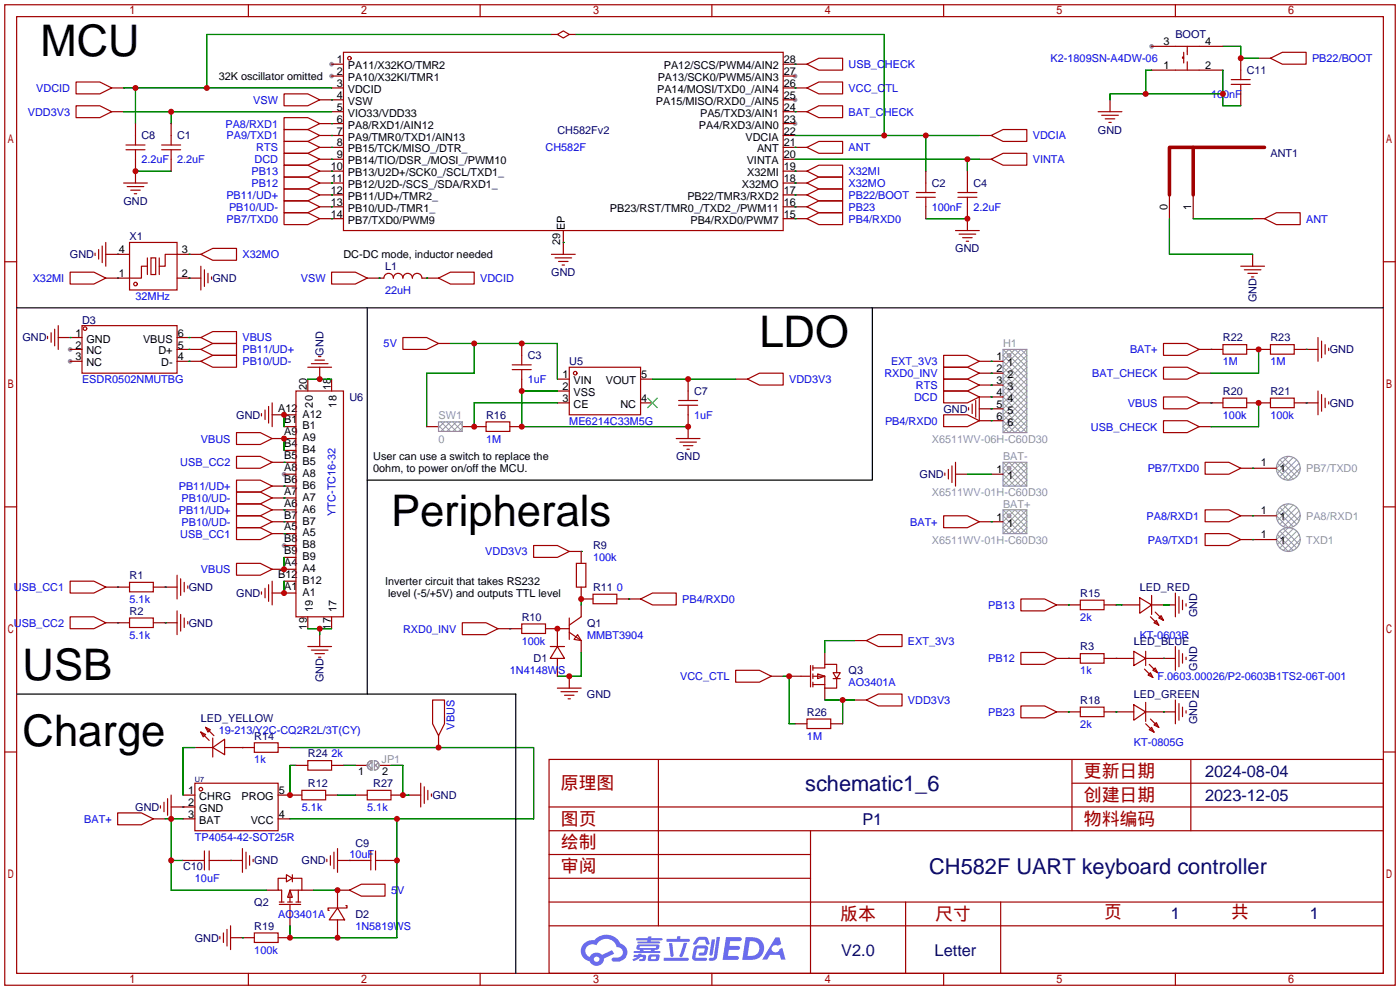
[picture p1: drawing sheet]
<svg xmlns="http://www.w3.org/2000/svg" width="299mm" height="212mm" viewBox="0 0 299 212" stroke-linecap="round" stroke-linejoin="round" font-family="sans-serif">
<g fill="#999">
<circle cx="169.9" cy="16.3" r=".51"/>
<circle cx="169.9" cy="21.3" r=".51"/>
<circle cx="169.9" cy="26.4" r=".51"/>
<circle cx="70.9" cy="16.3" r=".51"/>
<circle cx="70.9" cy="13.7" r=".51"/>
<circle cx="15" cy="74.7" r=".51"/>
<circle cx="15" cy="77.2" r=".51"/>
<circle cx="246.1" cy="9.9" r=".51"/>
<circle cx="60.7" cy="101.3" r=".51"/>
<circle cx="60.7" cy="116.6" r=".51"/>
</g>
<g fill="none" stroke="#a10000" stroke-width=".25">
<path d="M1 1h297.2v209.6h-297.2zM3.6 3.6h292.1v204.4h-292.1zM53.1 1v2.6M102.6 1v2.6M152.1 1v2.6M201.7 1v2.6M251.2 1v2.6M1 55.9h2.6M295.7 55.9h2.5M1 108.3h2.6M295.7 108.3h2.5M1 160.7h2.6"/>
<path d="M117.3 162.3h178.4v45.7h-178.4zM117.3 177.5h178.4M117.3 172.5h178.4M140.7 162.3v35.6M173.2 177.5v30.5M229.1 162.3v15.2M229.1 167.4h66.6M254.5 162.3v15.2M295.7 160.7h2.5M117.3 182.6h55.9M117.3 197.9h178.4M117.3 192.8h178.4"/>
<path d="M117.3 187.7h55.9M193.5 192.8v15.2M213.9 192.8v15.2M53.1 208v2.6M102.6 208v2.6M152.1 208v2.6M201.7 208v2.6M251.2 208v2.6"/>
</g>
<g fill="#5487ff">
<path d="M155.2 200.3h2.6a.48 .48 0 0 1 .7 .4 .48 .48 0 0 1-.6 .4h-1.8l-.2 1.1h1.9a.43 .43 0 0 1 .4 .4 .43 .43 0 0 1-.5 .4h-1.9l-.2 1.3h1.7a.45 .45 0 0 1 .5 .2 .45 .45 0 0 1-.1 .6h-3.3z"/>
<path d="M165.7 200.3h.9l.4 1.5-.8 .3a.84 .84 0 0 0-1.2 .3 .84 .84 0 0 0 .4 1.1 .84 .84 0 0 0 1.1-.4l.1-.2 .6-.3 .7 2.5h-1l-.2-1h-2.1l-.6 1h-1.1z"/>
<path d="M152.1 200.8h.7l-.5 3.1a.36 .36 0 0 1-.3 .3 .36 .36 0 0 1-.4-.3z"/>
<path d="M153.2 200.2h.7l-.6 4.3a1.13 1.13 0 0 1-1.8 .6l.2-.4h.7l.2-.2z"/>
<path d="M148.9 200.6l.6-.4h1a.77 .77 0 0 1 .9 .5l.3 1-.2 .2h-.5l-.3-.9-.2-.2-1 .1-.7 1-.6-.1-.1-.2z"/>
<path d="M148.4 202.4l.6-.3h1.7a.81 .81 0 0 1 .7 .5 .81 .81 0 0 1-.2 .8 .81 .81 0 0 1-.9 .8h-.7a.32 .32 0 0 1-.3-.3 .32 .32 0 0 1 .4-.3h.7l.2-.9-1.6 .1-.4 1.8 2.2 .1a.32 .32 0 0 1 .3 .4 .32 .32 0 0 1-.4 .2h-2.2l-.5-.3-.1-.5z"/>
<path d="M141.9 204.7h5a.33 .33 0 0 1 .3 .3 .33 .33 0 0 1-.3 .3h-4.9l-.2-.1z"/>
<path d="M146.1 201.5h.8l-.7 2a.98 .98 0 0 1-.7 1.1l-.3-.3z"/>
<path d="M143 201.6h.7l.3 2.5a.34 .34 0 0 1-.3 .4 .34 .34 0 0 1-.4-.3z"/>
<path d="M142.5 200.7h2.1l.3-.6h.6l-.1 .6h1.7a.32 .32 0 0 1 .4 .3 .32 .32 0 0 1-.4 .3h-4.5l-.2-.2z"/>
<path d="M135.5 204.1h.9l.1-.3h.6v.3h.8a.82 .82 0 0 1-.5 1.3h-.8v-.4l.7-.1 .1-.3a.68 .68 0 0 0-1 .4l-1.1 .4-.1-.4 .9-.5h-.7z"/>
<path d="M136 200.5h2.4l.1-.3h.7v.3h2.2l.2 .3-.2 .2h-2.3v.2h1.8l.2 .3-.2 .1h-4.5l-.1-.4h2l.1-.2h-2.3l-.1-.2z"/>
<path d="M159.4 200.3l-.8 4.9h1.7a2.5 2.5 0 0 0 3-2.5 2.5 2.5 0 0 0-3.1-2.4zM160.3 201.1a1.61 1.61 0 0 1 2 1.5 1.61 1.61 0 0 1-1.8 1.7h-.7z"/>
<path d="M136.2 202a.55 .55 0 0 0-.2 .8 .55 .55 0 0 0 .7 .2l.1 .3h-1.3v.3l5.4 .1 .3-.2-.2-.2h-1.2l.2-.3a.7 .7 0 0 0 .8-.3 .7 .7 0 0 0 0-.8l-4.2-.1zM136.8 202.3l3.3-.1 .1 .1-.2 .3h-3.2zM137.5 203h1.7l-.2 .3h-1.4z"/>
<path d="M138.6 204.2a1.05 1.05 0 0 0 0 1.2 2.91 2.91 0 0 0 2.2-.2 .98 .98 0 0 0 0-1.2h-1.6zM139.2 204.5l.9-.1 .1 .4-.2 .2-.8-.1z"/>
<path d="M124.9 201.6a2.23 2.23 0 0 0-.7 2.3 2.23 2.23 0 0 0 1.8 1.6 1.58 1.58 0 0 0 1.8 .9 1.58 1.58 0 0 0 1.3-1.5l2.2-1.1-.5-.7-2.1 1a1.65 1.65 0 0 0-2.7 .4 1.45 1.45 0 0 1-.8-1.9 1.45 1.45 0 0 1 2-.7l.3 .1a2.3 2.3 0 0 1 2.3-1.3 2.3 2.3 0 0 1 2 1.7 1.12 1.12 0 0 1 1.3 1 1.12 1.12 0 0 1-1.1 1.2h-.7a.45 .45 0 0 0-.6 .4 .45 .45 0 0 0 .5 .5 2.21 2.21 0 0 0 2.2-.5 2.21 2.21 0 0 0 .5-2.3 2.13 2.13 0 0 0-1.3-1.1 3.3 3.3 0 0 0-5.6-.7l-1.1 .1zM127 205a.57 .57 0 0 1 1.1 0 .57 .57 0 0 1-1.1 0z"/>
</g>
<g fill="none" stroke="#a10000" stroke-width=".25">
<path d="M16.3 17.5h5l2.6 1.3-2.6 1.3h-5zM73.4 11.2h94v38.1h-94zM119.1 7.4l1.3-.8 1.3 .8-1.3 .7zM172.5 18.8l2.5-1.3h5.1v2.6h-5.1zM172.5 13.7l2.5-1.3h5.1v2.6h-5.1zM251.2 9.9h5.1M251.2 15h5.1M253 12.2h-.3v.2h.3M253 11.2v2.3M253.7 9.9v1.8M253.7 13.2v1.8M263.1 18h4.1"/>
<path d="M263.1 17h4.1M265.2 15v2M265.2 18v2.1M271.5 12.4l2.6-1.2h5v2.5h-5zM16.3 22.6h5l2.6 1.3-2.6 1.2h-5zM26.4 39.1h5.1M26.9 32h4.1M26.9 31h4.1M27.2 39.9h3.5M29 29v2M29 32v2M34.5 32h4.1"/>
<path d="M34.5 31h4.1M36.6 29v2M36.6 32v2M60.7 25.1h5.1l2.5 1.3-2.5 1.3h-5.1zM60.7 20.1h5.1l2.5 1.2-2.5 1.3h-5.1zM60.7 27.7h5.1l2.5 1.3-2.5 1.2h-5.1zM60.7 35.3h5.1l2.5 1.3-2.5 1.2h-5.1zM60.7 37.8h5.1l2.5 1.3-2.5 1.3h-5.1zM60.7 32.8h5.1l2.5 1.2-2.5 1.3h-5.1zM60.7 30.2h5.1l2.5 1.3-2.5 1.3h-5.1zM172.5 31.5l2.5-1.3h5.1v2.6h-5.1zM172.5 23.9l2.5-1.3h5.1v2.5h-5.1z"/>
<path d="M172.5 36.6l2.5-1.3h5.1v2.5h-5.1zM172.5 39.1l2.5-1.3h5.1v2.6h-5.1zM197.9 39.1v2M206.8 39.1v2M211.8 29l2.6-1.3h5.1v2.5h-5.1zM211.8 34l2.6-1.2h5.1v2.5h-5.1zM234.7 23.9h5.1M235.5 24.6h3.5M236.2 25.4h2.1M237 26.2h.5M15 58.2h5.1l2.5 1.2-2.5 1.3h-5.1zM20.3 54.1v.5"/>
<path d="M21.1 53.3v2.1M21.8 52.6v3.5M22.6 51.8v5.1M27.7 51.8h10.1v10.2h-10.1zM27.9 40.6h2.1M28.7 41.4h.5M31.5 56.9h-1.3v2.5h-2.5M31.5 55.1v3.6M32.3 55.1h1v3.6h-1zM34 55.1v3.6M37.8 54.4h-2.5v2.5h-1.3M42.9 54.4l2.6-1.3h5v2.5h-5z"/>
<path d="M42.9 56.9v5.1M43.7 57.7v3.5M44.4 58.4v2.1M45.2 59.2v.5M60.7 40.4h5.1l2.5 1.3-2.5 1.2h-5.1zM60.7 42.9h5.1l2.5 1.3-2.5 1.3h-5.1zM60.7 45.5h5.1l2.5 1.2-2.5 1.3h-5.1zM70.9 58.2h5l2.6 1.2-2.6 1.3h-5zM82 59.4a1.02 1.02 0 0 1 1.1-1 1.02 1.02 0 0 1 1 1 1.02 1.02 0 0 1 1-1 1.02 1.02 0 0 1 1 1 1.02 1.02 0 0 1 1-1 1.02 1.02 0 0 1 1 1 1.02 1.02 0 0 1 1.1-1 1.02 1.02 0 0 1 1 1M93.7 59.4l2.6-1.2h5v2.5h-5zM117.9 54.4h5M118.6 55.1h3.6"/>
<path d="M119.4 55.9h2M120.1 56.6h.5M172.5 46.7l2.5-1.2h5.1v2.5h-5.1zM172.5 41.7l2.5-1.3h5.1v2.5h-5.1zM172.5 44.2l2.5-1.3h5.1v2.6h-5.1zM195.8 42.2h4.1M195.8 41.1h4.1M197.9 42.2v2M204.2 49.3h5.1M204.7 42.2h4.1M204.7 41.1h4.1M205 50h3.5"/>
<path d="M205.7 50.8h2.1M206.5 51.6h.5M206.8 42.2v2M265.2 56.9h5.1M265.9 57.7h3.6M266.7 58.4h2M267.5 59.2h.5M270.3 46.7l2.5-1.2h5.1v2.5h-5.1zM10.2 71.9v.5M10.9 71.1v2.1M11.7 70.4v3.5M12.4 69.6v5.1"/>
<path d="M17.5 69.6h20.3v10.2h-20.3zM42.9 72.1l2.6-1.2h5v2.5h-5zM42.9 74.7l2.6-1.3h5v2.5h-5zM42.9 77.2l2.6-1.3h5v2.6h-5zM65.8 78.5h5.1M66.5 77.7h3.6M67.3 77h2M68.1 76.2h.5M86.1 72.1h5.1l2.5 1.3-2.5 1.3h-5.1zM109.5 79h4M109.5 78h4M111.5 75.9v2.1"/>
<path d="M111.5 79v2M121.7 78.5h15.2v10.1h-15.2zM201.7 78.5h5.1l2.5 1.3-2.5 1.2h-5.1zM201.7 75.9h5.1l2.5 1.3-2.5 1.3h-5.1zM248.7 73.4h5l2.6 1.3-2.6 1.2h-5zM248.7 78.5h5l2.6 1.3-2.6 1.2h-5zM261.4 73.7h5v2h-5zM271.5 73.7h5.1v2h-5.1zM281.7 72.1v5.1M282.4 72.9v3.6M283.2 73.7v2M284 74.4v.5"/>
<path d="M50.5 97.5h5.1l2.6 1.3-2.6 1.3h-5.1zM50.5 92.5h5.1l2.6 1.2-2.6 1.3h-5.1zM55.9 88.4v.5M56.6 87.6v2.1M57.4 86.9v3.5M58.2 86.1v5.1M63.2 83.6h10.2v48.2h-10.2zM103.9 90.2h5.1v2h-5.1zM144.5 93.7h5.1M145 86.6h4.1M145 85.6h4.1M145.3 94.5h3.5"/>
<path d="M146 95.2h2.1M146.8 96h.5M147.1 83.6v2M147.1 86.6v2M159.8 81l2.5-1.2h5.1v2.5h-5.1zM201.7 81h5.1l2.5 1.3-2.5 1.3h-5.1zM201.7 83.6h5.1l2.5 1.2-2.5 1.3h-5.1zM201.7 88.6h5.1l2.5 1.3-2.5 1.3h-5.1zM203.5 99.6v3.5M204.2 98.8v5.1M207 87.1v.5M207.8 86.4v2"/>
<path d="M208.5 85.6v3.6M209.3 84.8v5.1M248.7 84.8h5l2.6 1.3-2.6 1.3h-5zM248.7 89.9h5l2.6 1.3-2.6 1.3h-5zM257.6 98.8h5l2.6 1.3-2.6 1.2h-5zM261.4 85.1h5v2h-5zM271.5 85.1h5.1v2h-5.1zM281.7 83.6v5M282.4 84.3v3.6M283.2 85.1v2M284 85.9v.5M50.5 112.8h5.1l2.6 1.2-2.6 1.3h-5.1z"/>
<path d="M50.5 107.7h5.1l2.6 1.3-2.6 1.2h-5.1zM50.5 102.6h5.1l2.6 1.3-2.6 1.3h-5.1zM50.5 105.2h5.1l2.6 1.2-2.6 1.3h-5.1zM50.5 110.2h5.1l2.6 1.3-2.6 1.3h-5.1zM114 116.6h5.1l2.6 1.3-2.6 1.2h-5.1zM201.7 110.2h5.1l2.5 1.3-2.5 1.3h-5.1zM201.9 101.1v.5M202.7 100.3v2.1M257.6 109h5l2.6 1.2-2.6 1.3h-5zM257.6 114h5l2.6 1.3-2.6 1.3h-5zM15 124.2h5.1l2.5 1.3-2.5 1.2h-5.1zM15 131.8h5.1l2.5 1.3-2.5 1.3h-5.1z"/>
<path d="M27.7 124.5h5.1v2h-5.1zM27.7 132.1h5.1v2h-5.1zM37.8 122.9v5.1M37.8 130.6v5M38.6 123.7v3.6M38.6 131.3v3.6M39.4 124.5v2M39.4 132.1v2M40.1 125.2v.5M40.1 132.8v.6M50.5 120.4h5.1l2.6 1.3-2.6 1.2h-5.1zM55.9 126.5v.5"/>
<path d="M56.6 125.7v2.1M57.4 125v3.5M58.2 124.2v5.1M65.8 138.2h5.1M66.5 138.9h3.6M67.3 139.7h2M98.8 133.1h5.1l2.5 1.3-2.5 1.2h-5.1zM111.5 133.4h5.1v2h-5.1zM117.6 138.2h3M119.1 138.2l1.5 2.5h-3zM121.7 135.1l2.5 1.8M121.7 132.1v4.6"/>
<path d="M123.2 120.4h2v5.1h-2zM123.4 135.6l.8 1.3-1.5-.2zM124.2 131.8l-2.5 1.8M126.7 127h5.1v2h-5.1zM136.9 128l2.5-1.3h5.1v2.6h-5.1zM185.2 136.9l2.5-1.3h5.1v2.6h-5.1zM218.2 139.4h5.1l2.5 1.3-2.5 1.3h-5.1zM218.2 128h5.1l2.5 1.3-2.5 1.3h-5.1zM230.9 128.3h5.1v2h-5.1zM230.9 139.7h5.1v2h-5.1zM242.3 139.2l2.6 1.5-2.6 1.5zM243.6 127.8l2.5 1.5-2.5 1.8z"/>
<path d="M244.9 139.2v3M245.9 131.8l1.7 1.8M246.1 127.3v4M246.6 133.1l.5-.5 .5 1zM246.9 130.8l1.8 1.8M247.6 132.1l.6-.5 .5 1zM251.2 126.7v5.1M251.2 138.2v5.1M252 127.5v3.6M252 138.9v3.6M252.7 128.3v2M252.7 139.7v2"/>
<path d="M253.5 129v.5M42.9 156.5l1 .5-.5 .5zM42.9 156.5l1.8 1.7M43.9 155.4l1.1 .6-.6 .5zM43.9 155.4l1.8 1.8M45.5 159.8l2.5-1.8v3.3zM45.5 157.7v4.1M54.4 158.8h5v2h-5zM68.1 140.5h.5M92.5 149.6h2.5v5.1l-1.3 2.5-1.2-2.5zM119.1 147.1h5.1M119.9 147.8h3.5"/>
<path d="M120.6 148.6h2.1M121.4 149.4h.5M157.2 143.3h5.1l2.5 1.2-2.5 1.3h-5.1zM171.2 144.5h2M172.5 153.7h5v2h-5zM173.2 142.2v4.6M173.7 144.5h2.6v2.6h2.5v-2.1M173.7 142.7h2.6v-.7h2.5v1.8M173.7 146.3h2.6M173.7 142.2v1.1M173.7 144v1M173.7 145.8v1"/>
<path d="M174.8 144l1.5 .5-1.5 .5zM178.1 143.8h1.5l-.8 1.2zM178.1 145h1.5M185.2 149.6l2.5-1.3h5.1v2.6h-5.1zM218.2 150.9h5.1l2.5 1.2-2.5 1.3h-5.1zM230.9 151.1h5.1v2.1h-5.1zM242.3 150.6l2.6 1.5-2.6 1.8zM244.6 143l1.8 1.8M244.9 154.7l1.7 1.8M244.9 150.1v4.1M245.4 144.3l.5-.5 .5 1zM245.6 142l1.8 1.8"/>
<path d="M245.9 153.7l1.7 1.7M246.1 155.4l.5 1.1-1-.5zM246.4 143.3l.5-.6 .5 1.1zM247.1 154.4l.5 1-1-.5zM251.2 149.6v5.1M252 150.4v3.5M252.7 151.1v2.1M253.5 140.5v.5M253.5 151.9v.5M25.1 173.7h5.1l2.6 1.3-2.6 1.3h-5.1zM34.3 172.2v.5M35.1 171.5v2"/>
<path d="M35.8 170.7v3.5M36.6 169.9v5.1M41.7 167.4h17.7v10.1h-17.7zM64.5 168.9h5.1v2h-5.1zM65.8 162.6h5.1v2h-5.1zM78.5 168.9h5.1v2h-5.1zM89.9 167.4v5.1M90.7 168.1v3.6M91.4 168.9v2M92.2 169.7v.5M41.7 183.9h2M43.7 181.9v4"/>
<path d="M44.7 183.9h2M44.7 181.9v4M47.8 199.4v2M48.5 198.6v3.6M49.3 197.9v5M51.8 181.4v5M52.6 182.1v3.6M53.3 182.9v2M54.1 183.6v.6M54.4 199.4h5v2h-5zM59.7 193.3h4.6M59.7 192.8h1"/>
<path d="M61.2 186.9l1.3 .8-1.3 .8zM61.2 187.7h-1.8v2.5h.8v2.6M61.5 192.8h1M62 190.2l.5 1.6h-1zM62 193.3v2M62.5 187.7h2v2.5h-2.5v2.6M62.5 186.9v1.6M63.2 192.8h1.1M63.8 190.2v2.6M69.8 183.6v.6M70.6 182.9v2M71.4 182.1v3.6"/>
<path d="M72.1 194.1l1.6 2.5h-3.3zM72.1 181.4v5M73.9 193.5h.3v.6h-4.1v.5h.3M74.7 190.2l2.5-1.2h5.1v2.5h-5.1zM77.2 183.9h2M79.2 181.9v4M80.3 183.9h2M80.3 181.9v4M47 200.2v.5"/>
<circle cx="74.7" cy="12.4" r=".38"/>
<circle cx="18.2" cy="70.2" r=".38"/>
<circle cx="29" cy="60.7" r=".38"/>
<circle cx="122.9" cy="79.8" r=".38"/>
<circle cx="42.9" cy="168.7" r=".38"/>
</g>
<g fill="none" stroke="#870000" stroke-width=".25">
<path d="M23.9 18.8h2.5M70.9 13.7h2.5M70.9 16.3h2.5M70.9 18.8h2.5M117.9 7.4h1.2M121.7 7.4h1.2M167.4 13.7h5.1M167.4 16.3h2.5M167.4 18.8h5.1M246.1 15h5.1M246.1 9.9h5.1M256.3 15h5.1"/>
<path d="M256.3 9.9h5.1M265.2 12.4v2.6M269 12.4h2.5M23.9 23.9h2.5M29 26.4v2.6M29 34v5.1M36.6 26.4v2.6M36.6 34v2.6M68.3 21.3h5.1M68.3 26.4h5.1M68.3 29h5.1M68.3 31.5h5.1"/>
<path d="M68.3 34h5.1M68.3 36.6h5.1M68.3 39.1h5.1M70.9 23.9h2.5M167.4 21.3h2.5M167.4 23.9h5.1M167.4 26.4h2.5M167.4 29h2.5M167.4 31.5h5.1M167.4 34h2.5M167.4 36.6h5.1M167.4 39.1h5.1"/>
<path d="M197.9 36.6v2.5M206.8 36.6v2.5M209.3 29h2.5M209.3 34h2.5M237.2 21.3v2.6M265.2 20.1v2.5M22.6 59.4h5.1M22.6 54.4h5.1M37.8 59.4h5.1M37.8 54.4h5.1M68.3 41.7h5.1M68.3 44.2h5.1"/>
<path d="M68.3 46.7h5.1M78.5 59.4h3.5M90.2 59.4h3.5M120.4 49.3v5.1M167.4 41.7h5.1M167.4 44.2h5.1M167.4 46.7h5.1M197.9 44.2v2.5M206.8 44.2v5.1M249.9 41.7v5M255 41.7v5M267.7 46.7h2.6"/>
<path d="M267.7 54.4v2.5M12.4 72.1h5.1M15 77.2h2.5M15 74.7h2.5M37.8 77.2h5.1M37.8 74.7h5.1M37.8 72.1h5.1M68.3 78.5v2.5M93.7 73.4h2.6M111.5 73.4v2.5M209.3 79.8h5.1M209.3 77.2h5.1"/>
<path d="M256.3 79.8h2.5M256.3 74.7h5.1M266.4 74.7h5.1M276.6 74.7h5.1M58.2 98.8h5M58.2 93.7h5M58.2 88.6h5M60.7 91.2h2.5M60.7 96.3h2.5M65.8 81v2.6M70.9 81v2.6M91.2 91.2h2.5"/>
<path d="M98.8 91.2h5.1M109 91.2h2.5M111.5 81v2.6M119.1 81h2.6M119.1 83.6h2.6M119.1 86.1h2.6M136.9 81h2.5M136.9 86.1h2.5M147.1 81v2.6M147.1 88.6v5.1M157.2 81h2.6M209.3 82.3h5.1"/>
<path d="M209.3 84.8h5.1M209.3 89.9h5.1M209.3 87.4h5.1M256.3 86.1h5.1M256.3 91.2h2.5M266.4 86.1h5.1M276.6 86.1h5.1M58.2 111.5h5M58.2 114h5M58.2 109h5M58.2 103.9h5M58.2 106.4h5"/>
<path d="M60.7 101.3h2.5M60.7 119.1h2.5M60.7 116.6h2.5M121.7 117.9h2.5v2.5M204.2 101.3h2.6M209.3 111.5h5.1M211.8 101.3h2.6M265.2 110.2h7.6M265.2 115.3h7.6M265.2 100.1h7.6M22.6 125.5h5.1M22.6 133.1h5.1"/>
<path d="M32.8 125.5h5M32.8 133.1h5M58.2 121.7h5M58.2 126.7h5M60.7 124.2h2.5M65.8 131.8v2.6M68.3 135.6v2.6M70.9 131.8v2.6M106.4 134.4h5.1M116.6 134.4h5.1M119.1 134.4v3.8M124.2 125.5v2.5h2.5"/>
<path d="M124.2 129.3v2.5M124.2 136.9v2.5M131.8 128h5.1M176.3 139.4v2.6M182.6 136.9h2.6M225.8 129.3h5.1M236 129.3h2.5M239.8 129.3h3.8M246.1 129.3h5.1M41.7 159.8h3.8M48 159.8h6.4M59.4 159.8h2.6"/>
<path d="M93.7 157.2v2.6M119.1 140.7v3.8M121.7 144.5v2.6M164.8 144.5h2.6M168.7 144.5h2.5M169.9 154.7h2.6M176.3 147.1v2.5M177.5 154.7h2.6M182.6 149.6h2.6M225.8 140.7h5.1M225.8 152.1h5.1M236 140.7h6.3"/>
<path d="M236 152.1h6.3M244.9 140.7h6.3M244.9 152.1h6.3M32.8 175h2.5M36.6 172.5h5.1M39.1 175h2.6M39.1 169.9h2.6M59.4 175h2.6M59.4 169.9h5.1M63.2 163.6h2.6M69.6 169.9h2.5M70.9 163.6h2.5"/>
<path d="M75.9 169.9h2.6M75.9 163.6h2.6M81 163.6h2.6M83.6 169.9h2.5M87.4 169.9h2.5M39.1 183.9h2.6M46.7 183.9h5.1M56.9 190.2h2.5M62 195.3v2.6M64.5 190.2h2.6M72.1 196.6v3.8M72.1 183.9h5.1"/>
<path d="M74.7 190.2h-2.6v3.9M82.3 183.9h2.5M49.3 200.4h5.1M59.4 200.4h2.6"/>
</g>
<g fill="none" stroke="#008700" stroke-width=".25">
<path d="M26.4 18.8h44.5M29 18.8v7.6M117.9 7.4h-73.7v11.4M122.9 7.4h66.1v21.6M169.9 18.8h.1M169.9 13.7h.1M246.1 15h-1.2v5.1M261.4 9.9h3.8v2.5h3.8M261.4 15v7.6h3.8M26.4 23.9h44.5M29 36.6h7.6M36.6 23.9v2.5"/>
<path d="M70.9 26.4h.1M70.9 21.3h.1M70.9 29h.1M70.9 36.6h.1M70.9 39.1h.1M70.9 34h.1M70.9 31.5h.1M169.9 31.5h.1M169.9 36.6h.1M169.9 39.1h.1M169.9 23.9h.1M169.9 34h39.4"/>
<path d="M169.9 29h39.4M197.9 29v7.6M206.8 34v2.6M261.4 20.1h-24.2v1.2M25.1 59.4h.1M25.1 54.4h.1M40.4 54.4h.1M40.4 59.4h.1M70.9 41.7h.1M70.9 44.2h.1M70.9 46.7h.1M81 59.4h.1"/>
<path d="M91.2 59.4h.1M120.4 51.8h.1M169.9 46.7h.1M169.9 41.7h.1M169.9 44.2h.1M197.9 46.7h8.9M249.9 46.7v7.7h17.8M255 46.7h12.7M15 72.1h.1M40.4 72.1h.1M40.4 74.7h.1M40.4 77.2h.1"/>
<path d="M96.3 73.4h22.8v7.6M101.3 73.4v6.4h-10.1v11.4M211.8 79.8h.1M211.8 77.2h.1M258.8 74.7h.1M269 74.7v5.1h-10.2M279.1 74.7h.1M60.7 98.8h.1M60.7 88.6v2.6M60.7 93.7v2.6M65.8 81h5.1M119.1 86.1h-17.8v5.1"/>
<path d="M119.1 83.6h-7.6v7.6h35.6M139.4 81h17.8M211.8 82.3h.1M211.8 84.8h.1M211.8 89.9h.1M211.8 87.4h.1M258.8 86.1h.1M269 86.1v5.1h-10.2M279.1 86.1h.1M60.7 103.9h.1M60.7 111.5h.1M60.7 106.4h.1"/>
<path d="M60.7 109h.1M60.7 114h.1M60.7 119.1v2.6M124.2 117.9h.1M206.8 101.3h5M211.8 111.5h.1M267.7 115.3h.1M267.7 110.2h.1M267.7 100.1h.1M25.1 125.5h.1M25.1 133.1h.1M35.3 133.1h.1"/>
<path d="M35.3 125.5h.1M60.7 124.2v2.5M65.8 134.4h5.1M68.3 134.4v1.2M109 134.4h.1M119.1 134.4h.1M124.2 128v1.3M124.2 139.4v5.1h-5.1M134.4 128h.1M182.6 136.9h-6.3v2.5M228.3 129.3h.1M238.5 129.3h1.3"/>
<path d="M248.7 129.3h1.2M41.7 159.8h-2.6v10.1M51.8 159.8h.1M62 159.8h52v15.2h-52M167.4 144.5h1.3v10.2h1.2M176.3 149.6h6.3M180.1 149.6v5.1M228.3 140.7h.1M228.3 152.1h.1M238.5 140.7h.1M238.5 152.1h.1M248.7 140.7h.1"/>
<path d="M248.7 152.1h.1M35.3 175h3.8M36.6 175v15.2h20.3M39.1 172.5h.1M63.2 163.6h-1.2v6.3M72.1 169.9h3.8M73.4 163.6h2.5M83.6 163.6h2.5v6.3h1.3M84.8 175v25.4h-22.8v-2.5M36.6 183.9h2.5M49.3 183.9h.1M67.1 190.2h5"/>
<path d="M74.7 183.9h.1M51.8 200.4h.1"/>
</g>
<path d="M255 31.5v10.2M270.3 31.5h-20.4v10.2" fill="none" stroke="#a10000" stroke-width=".76"/>
<path d="M138.4 85.1l2.1 2M140.5 85.1l-2.1 2" fill="none" stroke="#3c3" stroke-width=".25"/>
<g fill="none" stroke="#999" stroke-width=".21">
<path d="M214.4 75.9l1.2-1.2 3.9 3.8-5.1 5.1 5.1 5-3.9 3.9-1.2-1.3 5.1-5.1-5.1-5.1 5.1-5.1-1.3-1.2-3.8 3.8 5.1 5.1-5.1 5 3.8 3.9 1.3-1.3-5.1-5.1 5.1-5.1zM214.4 74.7l5.1 5.1-5.1 5 5.1 5.1-2.6 2.6-2.5-2.6 5.1-5.1-5.1-5 5.1-5.1M215.8 75.6l.2 .2M216 76.1l-.2 .2M93.7 90.9l1.3 1.3M94.2 90.2l2.1 2M95 90.2l-1.3 1.2M95.5 90.2l2 2M96.3 90.2l-2.1 2M96.8 90.2l2 2M97.5 90.2l-2 2M98 90.2l.8 .7"/>
<path d="M98.8 90.2l-2 2M98.8 91.4l-.8 .8M214.4 98.8l5.1 5.1M214.4 92.5l5.1-5.1-5.1-5.1 5.1-5.1-2.6-2.5-2.5 2.5 5.1 5.1-5.1 5.1 5.1 5.1M215.8 99.7l.2 .2M219.5 98.8l-5.1 5.1M273 99l3.4 3.4M273.5 98.3l3.6 3.6M274.3 97.8l3.4 3.3M275.3 97.5l-2.5 2.6 2.5 2.5 2.6-2.5M276.4 97.8l-3.4 3.3M277.1 98.3l-3.6 3.6"/>
<path d="M277.7 99l-3.4 3.4M214.4 100.1l1.2-1.3 3.9 3.8-1.3 1.3zM214.4 101.3l2.5-2.5 2.6 2.5-2.6 2.6zM214.4 102.6l3.8-3.8 1.3 1.3-3.9 3.8zM214.4 110.2l1.2-1.2 3.9 3.8-1.3 1.2zM214.4 111.5l2.5-2.5 2.6 2.5-2.6 2.5zM214.4 109l5.1 5M215.8 109.9l.2 .2M216 100.2l-.2 .2M216 110.4l-.2 .2M218.2 109l1.3 1.2-3.9 3.8-1.2-1.2zM219.5 109l-5.1 5"/>
<path d="M273 114.3l3.4 3.3M273 109.2l3.4 3.4M273.5 113.5l3.6 3.6M273.5 108.4l3.6 3.6M274.3 113l3.4 3.4M274.3 107.9l3.4 3.4M275.3 107.7l-2.5 2.5 2.5 2.6M276.4 113l-3.4 3.4M276.4 107.9l-3.4 3.4M277.1 113.5l-3.6 3.6M277.1 108.4l-3.6 3.6M277.7 114.3l-3.4 3.3"/>
<path d="M277.7 109.2l-3.4 3.4M277.9 110.2l-5.1 5.1 2.5 2.6 2.6-2.6M78.5 163.3l1 1M79.1 162.6l.4 .5M79.5 162.8l-1 1M79.5 164.1l-.4 .4M80 163.3l.8 .9M80.8 163l-.8 .8"/>
</g>
<g fill="none" stroke="#999" stroke-width=".25">
<path d="M214.4 74.7h5.1v17.8h-5.1zM93.7 90.2h5.1v2h-5.1zM214.4 98.8h5.1v5.1h-5.1zM214.4 109h5.1v5h-5.1zM78.8 162.9l.7-.3v2a1.02 1.02 0 0 1-.9-.6 1.02 1.02 0 0 1 .2-1.1zM80 162.6a1.02 1.02 0 0 1 1 1 1.02 1.02 0 0 1-1 1z"/>
<circle cx="215.6" cy="75.9" r=".38"/>
<circle cx="215.6" cy="100.1" r=".38"/>
<circle cx="215.6" cy="110.2" r=".38"/>
<circle cx="275.3" cy="110.2" r="2.54"/>
<circle cx="275.3" cy="100.1" r="2.54"/>
<circle cx="275.3" cy="115.3" r="2.54"/>
</g>
<path d="M3.6 65.8h292.1M78.5 65.8v82.5M186.4 65.8v36.8h-107.9M3.6 148.3h106.6v59.7" fill="none" stroke="#000" stroke-width=".25"/>
<g fill="#c00">
<circle cx="206.8" cy="34" r=".63"/>
<circle cx="36.6" cy="23.9" r=".63"/>
<circle cx="206.8" cy="46.7" r=".63"/>
<circle cx="29" cy="36.6" r=".63"/>
<circle cx="197.9" cy="29" r=".63"/>
<circle cx="189" cy="29" r=".63"/>
<circle cx="29" cy="18.8" r=".63"/>
<circle cx="44.2" cy="18.8" r=".63"/>
<circle cx="147.1" cy="81" r=".63"/>
<circle cx="111.5" cy="73.4" r=".63"/>
<circle cx="101.3" cy="73.4" r=".63"/>
<circle cx="111.5" cy="83.6" r=".63"/>
<circle cx="111.5" cy="91.2" r=".63"/>
<circle cx="147.1" cy="91.2" r=".63"/>
<circle cx="124.2" cy="128" r=".63"/>
<circle cx="121.7" cy="144.5" r=".63"/>
<circle cx="119.1" cy="134.4" r=".63"/>
<circle cx="93.7" cy="159.8" r=".63"/>
<circle cx="84.8" cy="175" r=".63"/>
<circle cx="84.8" cy="183.9" r=".63"/>
<circle cx="72.1" cy="200.4" r=".63"/>
<circle cx="62" cy="200.4" r=".63"/>
<circle cx="36.6" cy="175" r=".63"/>
<circle cx="36.6" cy="183.9" r=".63"/>
<circle cx="72.1" cy="190.2" r=".63"/>
<circle cx="101.3" cy="91.2" r=".63"/>
<circle cx="269" cy="86.1" r=".63"/>
<circle cx="269" cy="74.7" r=".63"/>
<circle cx="62" cy="169.9" r=".63"/>
<circle cx="265.2" cy="12.4" r=".63"/>
<circle cx="261.4" cy="20.1" r=".63"/>
<circle cx="244.9" cy="20.1" r=".63"/>
<circle cx="168.7" cy="144.5" r=".63"/>
<circle cx="180.1" cy="149.6" r=".63"/>
<circle cx="60.7" cy="93.7" r=".63"/>
<circle cx="60.7" cy="121.7" r=".63"/>
<circle cx="60.7" cy="126.7" r=".63"/>
<circle cx="60.7" cy="88.6" r=".63"/>
<circle cx="68.3" cy="134.4" r=".63"/>
<circle cx="68.3" cy="81" r=".63"/>
<circle cx="86.1" cy="169.9" r=".63"/>
</g>
<g font-size="9.3">
<text x="8.6" y="12">MCU</text>
<text x="162.3" y="74.3">LDO</text>
<text x="83.6" y="112.4">Peripherals</text>
<text x="4.8" y="145.4">USB</text>
<text x="4.8" y="159.3">Charge</text>
</g>
<g font-size="4.7" fill="#000080">
<text x="172.1" y="169.1">schematic1_6</text>
<text x="198.6" y="186.9">CH582F UART keyboard controller</text>
</g>
<g font-size="3.8" fill="#a00000">
<text x="231.6" y="166.1">更新日期</text>
<text x="119.9" y="168.6">原理图</text>
<text x="231.6" y="171.1">创建日期</text>
<text x="119.9" y="176.2">图页</text>
<text x="231.6" y="176.2">物料编码</text>
<text x="119.9" y="181.3">绘制</text>
<text x="119.9" y="186.4">审阅</text>
<text x="179.6" y="196.5">版本</text>
<text x="199.9" y="196.5">尺寸</text>
<text x="236" y="196.3">页</text>
<text x="263.1" y="196.3">共</text>
</g>
<g font-size="3.5" fill="#000080">
<text x="257.6" y="166.1">2024-08-04</text>
<text x="257.6" y="171.2">2023-12-05</text>
<text x="184.3" y="176.3">P1</text>
<text x="250.2" y="196.3">1</text>
<text x="280" y="196.3">1</text>
<text x="179.8" y="204.2">V2.0</text>
<text x="199.7" y="204.2">Letter</text>
</g>
<g font-size="2.3">
<text x="248.6" y="9.7">3</text>
<text x="257.6" y="9.7">4</text>
<text x="46.7" y="17.1">32K oscillator omitted</text>
<text x="72" y="16.1">2</text>
<text x="72" y="13.5">1</text>
<text x="74.3" y="17.3">PA10/X32KI/TMR1</text>
<text x="74.3" y="14.8">PA11/X32KO/TMR2</text>
<text x="140.6" y="17.3">PA13/SCK0/PWM5/AIN3</text>
<text x="141.9" y="14.8">PA12/SCS/PWM4/AIN2</text>
<text x="167.5" y="13.5">28</text>
<text x="167.5" y="16.1">27</text>
<text x="248.6" y="14.8">1</text>
<text x="257.6" y="14.8">2</text>
<text x="72" y="23.7">5</text>
<text x="72" y="21.1">4</text>
<text x="72" y="18.6">3</text>
<text x="74.3" y="22.4">VSW</text>
<text x="74.3" y="19.9">VDCID</text>
<text x="140.2" y="22.4">PA15/MISO/RXD0_/AIN5</text>
<text x="140.4" y="19.9">PA14/MOSI/TXD0_/AIN4</text>
<text x="167.5" y="18.6">26</text>
<text x="167.5" y="21.1">25</text>
<text x="167.5" y="23.7">24</text>
<text x="72" y="28.8">7</text>
<text x="72" y="26.2">6</text>
<text x="74.3" y="27.5">PA8/RXD1/AIN12</text>
<text x="74.3" y="25">VIO33/VDD33</text>
<text x="149.4" y="27.5">PA4/RXD3/AIN0</text>
<text x="149.6" y="25">PA5/TXD3/AIN1</text>
<text x="167.5" y="26.2">23</text>
<text x="167.5" y="28.8">22</text>
<text x="72" y="33.8">9</text>
<text x="72" y="31.3">8</text>
<text x="74.3" y="35.1">PB14/TIO/DSR_/MOSI_/PWM10</text>
<text x="74.3" y="32.6">PB15/TCK/MISO_/DTR_</text>
<text x="74.3" y="30">PA9/TMR0/TXD1/AIN13</text>
<text x="159.3" y="30">VDCIA</text>
<text x="159.6" y="35.1">VINTA</text>
<text x="161.8" y="32.6">ANT</text>
<text x="167.5" y="31.3">21</text>
<text x="167.5" y="33.8">20</text>
<text x="70.7" y="41.5">12</text>
<text x="70.7" y="38.9">11</text>
<text x="70.7" y="36.4">10</text>
<text x="74.3" y="40.2">PB12/U2D-/SCS_/SDA/RXD1_</text>
<text x="74.3" y="37.7">PB13/U2D+/SCK0_/SCL/TXD1_</text>
<text x="158.6" y="40.2">X32MO</text>
<text x="159.7" y="37.7">X32MI</text>
<text x="167.5" y="36.4">19</text>
<text x="167.5" y="38.9">18</text>
<text x="167.5" y="41.5">17</text>
<text x="70.7" y="46.5">14</text>
<text x="70.7" y="44">13</text>
<text x="74.3" y="47.8">PB7/TXD0/PWM9</text>
<text x="74.3" y="45.3">PB10/UD-/TMR1_</text>
<text x="74.3" y="42.7">PB11/UD+/TMR2_</text>
<text x="130.3" y="45.3">PB23/RST/TMR0_/TXD2_/PWM11</text>
<text x="146.9" y="42.7">PB22/TMR3/RXD2</text>
<text x="147.6" y="47.8">PB4/RXD0/PWM7</text>
<text x="167.5" y="44">16</text>
<text x="167.5" y="46.5">15</text>
<text x="249.5" y="45" transform="rotate(-90 249.5 45)">0</text>
<text x="254.6" y="45" transform="rotate(-90 254.6 45)">1</text>
<text x="119.7" y="52.4" transform="rotate(-90 119.7 52.4)">29</text>
<text x="120.7" y="49.3" transform="rotate(-90 120.7 49.3)">EP</text>
<text x="25.4" y="59.2">1</text>
<text x="25.4" y="54.2">4</text>
<text x="38.9" y="54.2">3</text>
<text x="38.9" y="59.2">2</text>
<text x="73.4" y="55.2">DC-DC mode, inductor needed</text>
<text x="16.1" y="71.9">1</text>
<text x="38" y="71.9">6</text>
<text x="16.1" y="74.5">2</text>
<text x="16.1" y="77">3</text>
<text x="18.5" y="73.2">GND</text>
<text x="18.5" y="75.8">NC</text>
<text x="30.6" y="73.2">VBUS</text>
<text x="33.9" y="75.8">D+</text>
<text x="38" y="77">4</text>
<text x="38" y="74.5">5</text>
<text x="213" y="77">1</text>
<text x="18.5" y="78.3">NC</text>
<text x="34.4" y="78.3">D-</text>
<text x="65.6" y="83.4" transform="rotate(-90 65.6 83.4)">20</text>
<text x="70.7" y="83.4" transform="rotate(-90 70.7 83.4)">18</text>
<text x="120.2" y="80.8">1</text>
<text x="120.2" y="83.4">2</text>
<text x="122.6" y="82.1">VIN</text>
<text x="129.5" y="82.1">VOUT</text>
<text x="137" y="80.8">5</text>
<text x="213" y="79.6">2</text>
<text x="213" y="82.1">3</text>
<text x="215.3" y="78.3">1</text>
<text x="215.3" y="80.8">2</text>
<text x="215.3" y="83.4">3</text>
<text x="59.5" y="88">A12</text>
<text x="64.7" y="89.2">A12</text>
<text x="66.9" y="87.1" transform="rotate(-90 66.9 87.1)">20</text>
<text x="71.9" y="87.1" transform="rotate(-90 71.9 87.1)">18</text>
<text x="120.2" y="85.9">3</text>
<text x="122.6" y="84.6">VSS</text>
<text x="122.6" y="87.2">CE</text>
<text x="132.6" y="87.2">NC</text>
<text x="137" y="85.9">4</text>
<text x="213" y="84.6">4</text>
<text x="213" y="87.2">5</text>
<text x="213" y="89.7">6</text>
<text x="215.3" y="85.9">4</text>
<text x="215.3" y="88.5">5</text>
<text x="60.8" y="90.5">B1</text>
<text x="60.8" y="95.6">B4</text>
<text x="60.8" y="93">A9</text>
<text x="64.7" y="91.8">B1</text>
<text x="64.7" y="94.3">A9</text>
<text x="215.3" y="91">6</text>
<text x="60.8" y="100.7">A8</text>
<text x="60.8" y="98.1">B5</text>
<text x="64.7" y="101.9">A8</text>
<text x="64.7" y="99.4">B5</text>
<text x="64.7" y="96.9">B4</text>
<text x="79.8" y="98.4">User can use a switch to replace the</text>
<text x="79.8" y="100.9">0ohm, to power on/off the MCU.</text>
<text x="213" y="101.2">1</text>
<text x="269.5" y="99.7">1</text>
<text x="273.6" y="100.9">1</text>
<text x="60.8" y="105.7">A7</text>
<text x="60.8" y="103.2">B6</text>
<text x="64.7" y="107">A7</text>
<text x="64.7" y="104.5">B6</text>
<text x="215.3" y="102.4">1</text>
<text x="60.8" y="113.4">A5</text>
<text x="60.8" y="110.8">B7</text>
<text x="60.8" y="108.3">A6</text>
<text x="64.7" y="112.1">B7</text>
<text x="64.7" y="109.6">A6</text>
<text x="213" y="111.3">1</text>
<text x="215.3" y="112.6">1</text>
<text x="269.5" y="109.8">1</text>
<text x="273.6" y="111.1">1</text>
<text x="60.8" y="118.4">B9</text>
<text x="60.8" y="115.9">B8</text>
<text x="64.7" y="119.7">B9</text>
<text x="64.7" y="117.2">B8</text>
<text x="64.7" y="114.6">A5</text>
<text x="269.5" y="114.9">1</text>
<text x="273.6" y="116.2">1</text>
<text x="59.5" y="123.5">B12</text>
<text x="60.8" y="121">A4</text>
<text x="64.7" y="124.8">B12</text>
<text x="64.7" y="122.3">A4</text>
<text x="82.3" y="125.1">Inverter circuit that takes RS232</text>
<text x="60.8" y="126.1">A1</text>
<text x="64.7" y="127.3">A1</text>
<text x="66.9" y="130.9" transform="rotate(-90 66.9 130.9)">19</text>
<text x="71.9" y="130.9" transform="rotate(-90 71.9 130.9)">17</text>
<text x="82.9" y="127.6">level (-5/+5V) and outputs TTL level</text>
<text x="65.6" y="134.5" transform="rotate(-90 65.6 134.5)">19</text>
<text x="70.7" y="134.5" transform="rotate(-90 70.7 134.5)">17</text>
<text x="76.6" y="165.7">1</text>
<text x="81.7" y="165.7">2</text>
<text x="40.2" y="169.7">1</text>
<text x="40.2" y="172.3">2</text>
<text x="42.6" y="171">CHRG</text>
<text x="42.6" y="173.5">GND</text>
<text x="51.6" y="171">PROG</text>
<text x="59.6" y="169.7">5</text>
<text x="40.2" y="174.8">3</text>
<text x="42.6" y="176.1">BAT</text>
<text x="53.6" y="176.1">VCC</text>
<text x="59.6" y="174.8">4</text>
</g>
<g font-size="2.3" fill="#000080">
<text x="251.2" y="8.2">BOOT</text>
<text x="266.4" y="15.8">C11</text>
<text x="30.2" y="29.8">C8</text>
<text x="37.8" y="29.8">C1</text>
<text x="119.1" y="28.5">CH582Fv2</text>
<text x="234.7" y="28.5">GND</text>
<text x="271.5" y="33.6">ANT1</text>
<text x="199.1" y="40">C2</text>
<text x="208" y="40">C4</text>
<text x="26.4" y="43.8">GND</text>
<text x="27.7" y="51.4">X1</text>
<text x="204.2" y="53.9">GND</text>
<text x="14.9" y="55.2">GND</text>
<text x="82.3" y="57.7">L1</text>
<text x="117.8" y="59">GND</text>
<text x="45.4" y="60.3">GND</text>
<text x="268.6" y="64.6" transform="rotate(-90 268.6 64.6)">GND</text>
<text x="17.5" y="69.2">D3</text>
<text x="4.8" y="73">GND</text>
<text x="69.2" y="76" transform="rotate(-90 69.2 76)">GND</text>
<text x="112.8" y="76.8">C3</text>
<text x="261.4" y="73">R22</text>
<text x="271.5" y="73">R23</text>
<text x="284.2" y="75.5">GND</text>
<text x="121.7" y="78.1">U5</text>
<text x="50.5" y="89.5">GND</text>
<text x="74.7" y="85.7">U6</text>
<text x="103.9" y="89.5">R16</text>
<text x="148.3" y="84.4">C7</text>
<text x="201.6" y="88.2">GND</text>
<text x="261.4" y="84.4">R20</text>
<text x="271.5" y="84.4">R21</text>
<text x="284.2" y="87">GND</text>
<text x="144.5" y="98.4">GND</text>
<text x="196.6" y="102.2">GND</text>
<text x="126.7" y="117.4">R9</text>
<text x="27.7" y="123.8">R1</text>
<text x="27.7" y="131.4">R2</text>
<text x="40.3" y="126.3">GND</text>
<text x="50.5" y="127.6">GND</text>
<text x="126.7" y="126.3">R11</text>
<text x="230.9" y="127.6">R15</text>
<text x="243.6" y="126.3">LED_RED</text>
<text x="255.9" y="131.9" transform="rotate(-90 255.9 131.9)">GND</text>
<text x="40.3" y="133.9">GND</text>
<text x="111.5" y="132.7">R10</text>
<text x="125.5" y="133.9">Q1</text>
<text x="242.3" y="137.8">LED_BLUE</text>
<text x="114" y="141.6">D1</text>
<text x="230.9" y="139">R3</text>
<text x="255.9" y="143.3" transform="rotate(-90 255.9 143.3)">GND</text>
<text x="69.2" y="145.8" transform="rotate(-90 69.2 145.8)">GND</text>
<text x="125.4" y="149.2">GND</text>
<text x="181.4" y="144.1">Q3</text>
<text x="242.3" y="149.2">LED_GREEN</text>
<text x="42.9" y="154.3">LED_YELLOW</text>
<text x="172.5" y="153">R26</text>
<text x="230.9" y="150.5">R18</text>
<text x="255.9" y="154.7" transform="rotate(-90 255.9 154.7)">GND</text>
<text x="54.4" y="158.1">R14</text>
<text x="65.8" y="161.9">R24</text>
<text x="28.9" y="173.3">GND</text>
<text x="65.8" y="168.2">R12</text>
<text x="79.8" y="168.2">R27</text>
<text x="92.4" y="170.8">GND</text>
<text x="54.3" y="184.7">GND</text>
<text x="64.5" y="184.7">GND</text>
<text x="75.9" y="180.9">C9</text>
<text x="39.1" y="186">C10</text>
<text x="54.4" y="193.6">Q2</text>
<text x="75.9" y="196.2">D2</text>
<text x="41.6" y="201.3">GND</text>
<text x="54.4" y="198.7">R19</text>
</g>
<g font-size="2.3" fill="#00f">
<text x="181.4" y="14.6">USB_CHECK</text>
<text x="224.5" y="13.3">K2-1809SN-A4DW-06</text>
<text x="280.4" y="13.3">PB22/BOOT</text>
<text x="7.7" y="19.6">VDCID</text>
<text x="54.1" y="22.2">VSW</text>
<text x="181.4" y="19.6">VCC_CTL</text>
<text x="258.8" y="20.9">100nF</text>
<text x="5.9" y="24.7">VDD3V3</text>
<text x="48.2" y="27.3">PA8/RXD1</text>
<text x="48.4" y="29.8">PA9/TXD1</text>
<text x="181.4" y="24.7">BAT_CHECK</text>
<text x="220.7" y="29.8">VDCIA</text>
<text x="30.2" y="34.9">2.2uF</text>
<text x="37.8" y="34.9">2.2uF</text>
<text x="54.4" y="34.9">DCD</text>
<text x="54.8" y="32.3">RTS</text>
<text x="116.6" y="32.3">CH582F</text>
<text x="181.4" y="32.3">ANT</text>
<text x="220.7" y="34.9">VINTA</text>
<text x="53.7" y="37.4">PB13</text>
<text x="53.7" y="40">PB12</text>
<text x="181.4" y="37.4">X32MI</text>
<text x="181.4" y="40">X32MO</text>
<text x="48.4" y="42.5">PB11/UD+</text>
<text x="48.4" y="47.6">PB7/TXD0</text>
<text x="49" y="45">PB10/UD-</text>
<text x="181.4" y="47.6">PB4/RXD0</text>
<text x="181.4" y="42.5">PB22/BOOT</text>
<text x="181.4" y="45">PB23</text>
<text x="199.1" y="45">100nF</text>
<text x="208" y="45">2.2uF</text>
<text x="279.1" y="47.6">ANT</text>
<text x="51.8" y="55.2">X32MO</text>
<text x="7" y="60.3">X32MI</text>
<text x="29" y="64.1">32MHz</text>
<text x="64.3" y="60.3">VSW</text>
<text x="82.3" y="62.8">22uH</text>
<text x="102.6" y="60.3">VDCID</text>
<text x="51.8" y="73">VBUS</text>
<text x="51.8" y="75.5">PB11/UD+</text>
<text x="82" y="74.3">5V</text>
<text x="241.5" y="75.5">BAT+</text>
<text x="17.5" y="81.9">ESDR0502NMUTBG</text>
<text x="51.8" y="78.1">PB10/UD-</text>
<text x="112.8" y="81.9">1uF</text>
<text x="168.7" y="81.9">VDD3V3</text>
<text x="189" y="80.6">RXD0_INV</text>
<text x="190.4" y="78.1">EXT_3V3</text>
<text x="195.7" y="83.1">RTS</text>
<text x="233.4" y="80.6">BAT_CHECK</text>
<text x="261.4" y="78.1">1M</text>
<text x="271.5" y="78.1">1M</text>
<text x="148.3" y="89.5">1uF</text>
<text x="195.4" y="85.7">DCD</text>
<text x="241.1" y="87">VBUS</text>
<text x="261.4" y="89.5">100k</text>
<text x="271.5" y="89.5">100k</text>
<text x="42.9" y="94.6">VBUS</text>
<text x="103.9" y="94.6">1M</text>
<text x="121.7" y="90.8">ME6214C33M5G</text>
<text x="189.1" y="90.8">PB4/RXD0</text>
<text x="233.2" y="92">USB_CHECK</text>
<text x="38.5" y="99.7">USB_CC2</text>
<text x="245.3" y="100.9">PB7/TXD0</text>
<text x="38.2" y="104.7">PB11/UD+</text>
<text x="38.8" y="107.3">PB10/UD-</text>
<text x="38.2" y="109.8">PB11/UD+</text>
<text x="38.8" y="112.4">PB10/UD-</text>
<text x="71.7" y="110.2" transform="rotate(-90 71.7 110.2)">YTC-TC16-32</text>
<text x="194.5" y="112.4">BAT+</text>
<text x="245" y="111.1">PA8/RXD1</text>
<text x="38.5" y="114.9">USB_CC1</text>
<text x="103.7" y="118.7">VDD3V3</text>
<text x="126.7" y="120">100k</text>
<text x="245.3" y="116.2">PA9/TXD1</text>
<text x="42.9" y="122.5">VBUS</text>
<text x="3" y="126.3">USB_CC1</text>
<text x="27.7" y="128.9">5.1k</text>
<text x="131.8" y="126.3">0</text>
<text x="145.8" y="128.9">PB4/RXD0</text>
<text x="211.2" y="130.1">PB13</text>
<text x="3" y="133.9">USB_CC2</text>
<text x="27.7" y="136.5">5.1k</text>
<text x="86.2" y="135.2">RXD0_INV</text>
<text x="111.5" y="137.8">100k</text>
<text x="125.5" y="136.5">MMBT3904</text>
<text x="194.1" y="137.8">EXT_3V3</text>
<text x="230.9" y="132.7">2k</text>
<text x="243.6" y="136.5">KT-0603R</text>
<text x="211.2" y="141.6">PB12</text>
<text x="109" y="144.1">1N4148WS</text>
<text x="145.3" y="145.4">VCC_CTL</text>
<text x="181.4" y="146.6">AO3401A</text>
<text x="230.9" y="144.1">1k</text>
<text x="247.4" y="145.4">F.0603.00026/P2-0603B1TS2-06T-001</text>
<text x="97.1" y="156" transform="rotate(-90 97.1 156)">VBUS</text>
<text x="194.1" y="150.5">VDD3V3</text>
<text x="211.2" y="153">PB23</text>
<text x="230.9" y="155.5">2k</text>
<text x="46.7" y="156.8">19-213/Y2C-CQ2R2L/3T(CY)</text>
<text x="70.9" y="161.9">2k</text>
<text x="172.5" y="158.1">1M</text>
<text x="242.3" y="159.3">KT-0805G</text>
<text x="54.4" y="163.2">1k</text>
<text x="64.5" y="173.3">5.1k</text>
<text x="78.5" y="173.3">5.1k</text>
<text x="18" y="175.9">BAT+</text>
<text x="41.7" y="179.7">TP4054-42-SOT25R</text>
<text x="74.7" y="183.5">10uF</text>
<text x="41.7" y="188.6">10uF</text>
<text x="83.6" y="191.1">5V</text>
<text x="59.4" y="196.2">AO3401A</text>
<text x="54.4" y="203.8">100k</text>
<text x="75.9" y="198.7">1N5819WS</text>
</g>
<g font-size="2.3" fill="#999">
<text x="214.4" y="74.3">H1</text>
<text x="93.7" y="89.5">SW1</text>
<text x="93.7" y="94.6">0</text>
<text x="199.1" y="94.6">X6511WV-06H-C60D30</text>
<text x="214.4" y="98.4">BAT-</text>
<text x="279.1" y="100.9">PB7/TXD0</text>
<text x="199.1" y="106">X6511WV-01H-C60D30</text>
<text x="214.4" y="108.5">BAT+</text>
<text x="279.1" y="111.1">PA8/RXD1</text>
<text x="199.1" y="116.2">X6511WV-01H-C60D30</text>
<text x="279.1" y="116.2">TXD1</text>
<text x="81.6" y="163.2">JP1</text>
</g>
<text font-size="1.6" fill="#000080" x="41.7" y="167.1">U7</text>
</svg>
